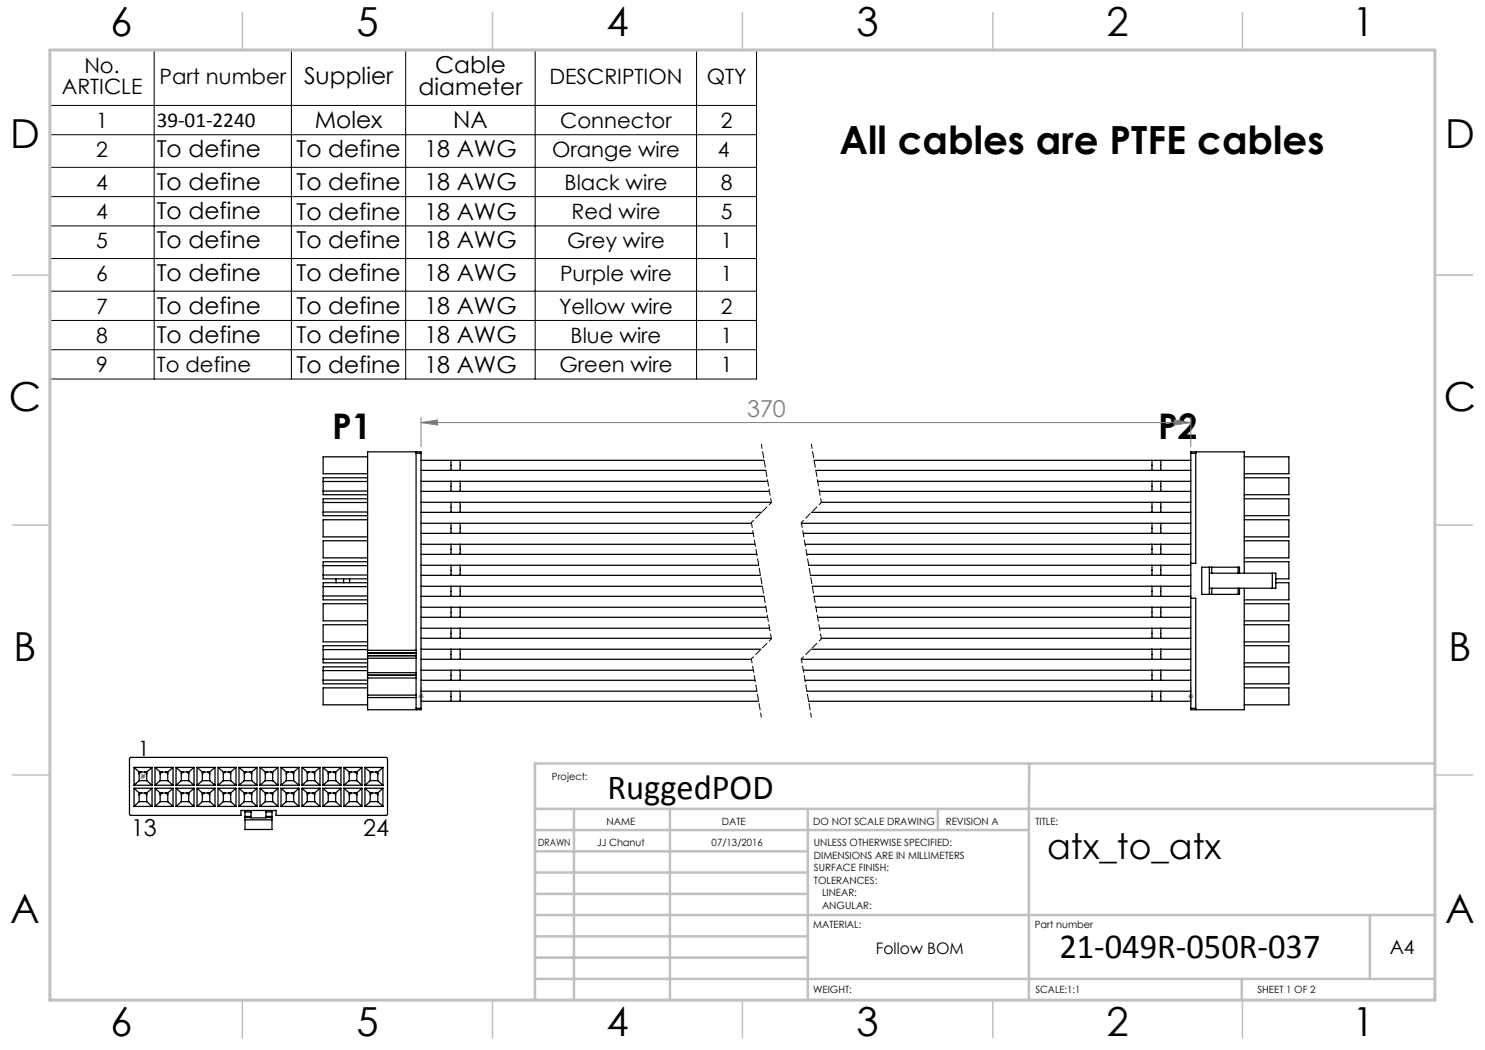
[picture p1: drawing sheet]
<svg xmlns="http://www.w3.org/2000/svg" width="297mm" height="210mm" viewBox="0 0 297 210" stroke-linecap="round" stroke-linejoin="round" font-family="sans-serif">
<g fill="none" stroke="#808080" stroke-width=".2">
<path d="M84.2 84.5l3.3-.5v1zM84.2 83.5v5.9M84.2 84.5h154M234.8 84l3.4 .5-3.4 .5zM238.2 83.5v5.9M83.7 139.3h1M83.9 138.9l.7 .7M84.2 138.8v1M84.6 138.9l-.7 .7M237.7 139.3h1M237.8 138.9l.7 .7M238.2 138.8v1"/>
<path d="M238.5 138.9l-.7 .7M28.1 155.2h1M28.3 154.9l.7 .7M28.6 154.8v1M29 154.9l-.7 .7"/>
</g>
<g fill="none" stroke="#000" stroke-width=".2">
<path d="M9.9 10h141.4v65.8h-141.4zM30.8 10v65.8M58.3 10v65.8M81.1 10v65.8M107 10v65.8M139.3 10v65.8M9.9 26.9h141.4M9.9 33.5h141.4M9.9 39.3h141.4M9.9 21.1h141.4M9.9 45.2h141.4M9.9 51.7h141.4"/>
<path d="M9.9 58.2h141.4M9.9 64.1h141.4M9.9 69.9h141.4"/>
</g>
<path d="M152.3 88.9l2 11.6M162.3 88.9l2 11.6M150.3 131.8l2 11.6M160.3 131.8l2 11.6" fill="none" stroke="#000" stroke-width=".2" stroke-dasharray="1.3 .6" stroke-dashoffset=".4"/>
<path d="M154.3 100.5l-4 4M164.3 100.5l-4 4M154.3 127.8l-4 4M164.3 127.8l-4 4" fill="none" stroke="#000" stroke-width=".2" stroke-dasharray="1.3 .6" stroke-dashoffset=".7"/>
<path d="M150.3 104.5l4 23.3M160.3 104.5l4 23.3" fill="none" stroke="#000" stroke-width=".2" stroke-dasharray="1.3 .6" stroke-dashoffset=".3"/>
<path d="M84.2 141v-3.6M238.2 141v-3.6" fill="none" stroke="#808080" stroke-width=".2" stroke-dasharray="30.5 1.3 1.3 1.3"/>
<path d="M287 55h7.5M287 144.8v55.2h-187.2" fill="none" stroke="#c0c0c0" stroke-width=".2"/>
<g fill="none" stroke="#c0c0c0" stroke-width=".5">
<path d="M205.8 152.7v47.3M287 152.7h-180v47.3M107 161.8h180M107 178.8h54.6M107 174.5h54.6M107 170.3h54.6M107 166h98.8M114.8 161.8v38.2M134 161.8v38.2M161.6 161.8v38.2M187.6 161.8v4.2M107 195.8h180"/>
<path d="M107 191.5h54.6M107 187.3h54.6M107 183h180M248.4 195.8v4.2M274 183v12.8"/>
</g>
<g fill="none" stroke="#c0c0c0" stroke-width=".3">
<path d="M48.5 2.5v7.5M98.5 2.5v7.5M148.5 2.5v7.5M198.6 2.5v7.5M248.5 2.5v7.5M2.5 55h7.5M287 55h7.5M2.5 105h7.5M287 105h7.5M2.5 155h7.5M287 155h7.5M48.5 200v7.5"/>
<path d="M98.5 200v7.5M148.5 200v7.5M198.6 200v7.5M248.5 200v7.5"/>
</g>
<path d="M10 10h277v190h-277z" fill="none" stroke="#c0c0c0" stroke-width=".6"/>
<path d="M26.8 157l3.6-3.5" fill="none" stroke="#808080" stroke-width=".2" stroke-dasharray="30.5 1.3 1.3 1.3" stroke-dashoffset="29.9"/>
<path d="M84.2 84.5l3.3-.5v1zM234.8 84l3.4 .5-3.4 .5z" fill="#808080"/>
<g fill="none" stroke="#000" stroke-width=".25">
<path d="M64.6 96.3h8.9M64.6 98.2h8.9M73.5 99.8h-8.9v3.3h8.9M73.5 95.6h-8.9v3.3h8.9M73.5 91.4h-8.9v3.3h8.9M83.2 90.4v.3M83.2 90.7h1M83.2 90.7v51M84.2 90.7v-.3h-10.7v39.7M84.2 94.1h6M84.2 92.1h6M84.2 98.3h6"/>
<path d="M84.2 96.3h6M84.2 90.7v51M90.2 92.1h1.8M90.2 94.1h1.8M90.2 96.3h1.8M90.2 98.3h1.8M90.2 92.1v2M90.2 96.3v2M92 92.1v2M92 96.3v2M92 94.1h61.1M92 92.1h60.8"/>
<path d="M92 98.3h61.9M92 96.3h61.5M162.8 92.1h67.6M163.2 94.1h67.2M163.5 96.3h66.9M163.9 98.3h66.5M230.4 94.1h1.8M230.4 92.1h1.8M230.4 98.3h1.8M230.4 96.3h1.8M230.4 92.1v2M230.4 96.3v2"/>
<path d="M232.2 92.1v2M232.2 96.3v2M232.2 94.1h6M232.2 92.1h6M232.2 98.3h6M232.2 96.3h6M238.2 90.7v-.3h10.6v24.2M238.2 90.7v51M238.2 90.7h.9M239.1 90.4v.3M239.1 90.7v22h-.9M248.8 91.4h9v3.3h-9"/>
<path d="M248.8 95.6h9v3.3h-9M248.8 99.8h9v3.3h-9M64.6 100.5h8.9M64.6 102.4h8.9M64.6 113.1h8.9M64.6 115h8.9M64.6 117.3h8.9M64.6 119.2h8.9M67.2 115.8v.7M68.7 115.8v.7M69.9 115.8v.7M73.5 108.2h-8.9v3.4h8.9"/>
<path d="M73.5 116.5h-8.9v3.5h8.9M73.5 104h-8.9v3.4h8.9M73.5 112.4h-8.9v3.4h8.9M84.2 102.5h6M84.2 100.5h6M84.2 106.7h6M84.2 104.7h6M84.2 110.9h6M84.2 108.9h6M84.2 115.1h6M84.2 113.1h6M84.2 119.3h6"/>
<path d="M84.2 117.3h6M90.2 100.5h1.8M90.2 102.5h1.8M90.2 104.7h1.8M90.2 106.7h1.8M90.2 108.9h1.8M90.2 110.9h1.8M90.2 113.1h1.8M90.2 115.1h1.8M90.2 117.3h1.8M90.2 119.3h1.8M90.2 100.5v2"/>
<path d="M90.2 104.7v2M90.2 108.9v2M90.2 113.1v2M90.2 117.3v2M92 100.5v2M92 104.7v2M92 108.9v2M92 113.1v2M92 117.3v2M92 102.5h60.3M92 100.5h62.2M92 106.7h58.6"/>
<path d="M92 104.7h58.3M92 110.9h59.3M92 108.9h59M92 115.1h60.1M92 113.1h59.7M92 119.3h60.8M92 117.3h60.4M160.3 104.7h70.1M160.6 106.7h69.8M161 108.9h69.4M161.4 110.9h69M161.7 113.1h68.7"/>
<path d="M162.1 115.1h68.3M162.3 102.5h68.1M162.5 117.3h67.9M162.8 119.3h67.6M164.3 100.5h66.1M230.4 102.5h1.8M230.4 100.5h1.8M230.4 106.7h1.8M230.4 104.7h1.8M230.4 110.9h1.8M230.4 108.9h1.8M230.4 115.1h1.8"/>
<path d="M230.4 113.1h1.8M230.4 119.3h1.8M230.4 117.3h1.8M230.4 100.5v2M230.4 104.7v2M230.4 108.9v2M230.4 113.1v2M230.4 117.3v2M232.2 100.5v2M232.2 104.7v2M232.2 108.9v2M232.2 113.1v2"/>
<path d="M232.2 117.3v2M232.2 102.5h6M232.2 100.5h6M232.2 106.7h6M232.2 104.7h6M232.2 110.9h6M232.2 108.9h6M232.2 115.1h6M232.2 113.1h6M232.2 119.3h6M232.2 117.3h6M238.2 119.7h.9v22"/>
<path d="M241.9 113.4v5.5M241.9 114.6h13.3v3h-13.3M242.4 113.4v1.2M242.4 117.6v1.3M247.6 113.4h.3v1.2M247.6 113.4h-7.3v5.5h7.3M247.6 113.4v1.2M247.6 117.6v1.3M247.9 117.6v1.3h-.3M248.8 117.6v24.3h-10.6v-.2M248.8 104h9v3.4h-9M248.8 108.2h9v3.4h-9"/>
<path d="M248.8 112.4h9v3.4h-2.6M254.5 114.6v3M255.2 116.5h2.6v3.5h-9M64.6 129.9h8.9M64.6 131.8h8.9M64.6 134.1h8.9M64.6 136h8.9M73.5 139.5v2.4h10.7v-.2M73.5 130.1v.5M73.5 130.6v.5M73.5 131.2v.4M73.5 134.5v.5"/>
<path d="M73.5 135.1v.5M73.5 139v.5M73.5 137.6h-8.9v3.4h8.9M73.5 133.4h-8.9v3.4h8.9M73.5 129.1h-8.9v3.5h8.9M73.5 120.7h-8.9v3.5h8.9M73.5 124.9h-8.9v3.5h8.9M73.5 130.6h9.7M73.5 130.1h9.7M73.5 131.1h9.7M73.5 131.6h9.7M73.5 131.2h9.7"/>
<path d="M73.5 135h9.7M73.5 134.5h9.7M73.5 135.6h9.7M73.5 139.5h9.7M73.5 139h9.7M73.5 130.6h.1M73.5 131.1v.1M73.5 131.6v2.9M73.5 135v.1M73.5 135.6v3.4M84.2 123.5h6M84.2 121.5h6"/>
<path d="M84.2 127.7h6M84.2 125.7h6M84.2 131.9h6M84.2 129.8h6M84.2 136.1h6M84.2 134h6M84.2 138.2h6M90.2 121.5h1.8M90.2 123.5h1.8M90.2 125.7h1.8M90.2 127.7h1.8M90.2 129.8h1.8"/>
<path d="M90.2 131.9h1.8M90.2 134h1.8M90.2 136.1h1.8M90.2 138.2h1.8M90.2 121.5v2M90.2 125.7v2M90.2 129.8v2.1M90.2 134v2.1M90.2 138.2v2.1M92 121.5v2M92 125.7v2M92 129.8v2.1"/>
<path d="M92 134v2.1M92 138.2v2.1M92 123.5h61.5M92 121.5h61.2M92 127.7h62.2M92 125.7h61.9M92 131.9h58.3M92 129.8h60.2M92 136.1h59M92 134h58.6M92 138.2h59.4M160.3 131.9h70.1"/>
<path d="M160.7 134h69.7M161 136.1h69.4M161.4 138.2h69M162.2 129.8h68.2M163.2 121.5h67.2M163.5 123.5h66.9M163.9 125.7h66.5M164.2 127.7h66.2M230.4 123.5h1.8M230.4 121.5h1.8M230.4 127.7h1.8M230.4 125.7h1.8"/>
<path d="M230.4 131.9h1.8M230.4 129.8h1.8M230.4 136.1h1.8M230.4 134h1.8M230.4 138.2h1.8M230.4 121.5v2M230.4 125.7v2M230.4 129.8v2.1M230.4 134v2.1M230.4 138.2v2.1M232.2 121.5v2M232.2 125.7v2"/>
<path d="M232.2 129.8v2.1M232.2 134v2.1M232.2 138.2v2.1M232.2 123.5h6M232.2 121.5h6M232.2 127.7h6M232.2 125.7h6M232.2 131.9h6M232.2 129.8h6M232.2 136.1h6M232.2 134h6M232.2 138.2h6"/>
<path d="M248.8 120.7h9v3.5h-9M248.8 124.9h9v3.5h-9M248.8 129.1h9v3.5h-9M248.8 133.4h9v3.4h-9M248.8 137.6h9v3.4h-9M26.1 151.5h51.1l.3 .2v11.1l-.2 .3h-22.1v-1h-7v1h-22.1l-.2-.3v-11.1zM26.8 153.5h3.6M26.8 153.5v3.5M26.8 157.6v3.7M26.8 153.5l1 .9M26.8 157h3.6M26.8 157.6h3.6"/>
<path d="M26.8 157.6l1 1M27.8 154.4h1.6M27.8 156.1l-1 .9M27.8 154.4v1.7M27.8 158.6v1.7M27.8 156.1h1.6M27.8 158.6h1.6M28.2 158.6l-.4 .4M28.2 154.4l-.4 .4M29 158.6l.4 .4M29 154.4l.4 .4M29.4 154.4v1.7"/>
<path d="M29.4 158.6v1.7M29.4 156.1l1 .9M30.4 153.5v3.5M30.4 157.6v3.7M30.4 153.5l-1 .9M30.4 157.6l-1 1M31 153.5h3.6M31 153.5v3.5M31 157.6v3.7M31 157h3.6M31 157.6h3.6M31 153.5l1 .9"/>
<path d="M31 157.6l1 1M32 154.4h1.5M32 156.1l-1 .9M32 154.4v1.7M32 158.6v1.7M32 156.1h1.5M32 158.6h1.5M32.4 158.6l-.4 .4M32.4 154.4l-.4 .4M33.2 158.6l.3 .4M33.2 154.4l.3 .4M33.5 154.4v1.7"/>
<path d="M33.5 158.6v1.7M33.5 156.1l1.1 .9M34.6 153.5v3.5M34.6 157.6v3.7M34.6 153.5l-1.1 .9M34.6 157.6l-1.1 1M35.2 153.5h3.6M35.2 153.5v3.5M35.2 157.6v3.7M35.2 153.5l1.1 .9M35.2 157h3.6M35.2 157.6h3.6"/>
<path d="M35.2 157.6l1.1 1M36.3 154.4h1.4M36.3 156.1l-1.1 .9M36.3 154.4v1.7M36.3 158.6v1.7M36.3 156.1h1.4M36.3 158.6h1.4M36.6 158.6l-.3 .4M36.6 154.4l-.3 .4M37.4 158.6l.3 .4M37.4 154.4l.3 .4M37.7 154.4v1.7"/>
<path d="M37.7 158.6v1.7M37.7 156.1l1.1 .9M38.8 153.5l-1.1 .9M38.8 153.5v3.5M38.8 157.6v3.7M38.8 157.6l-1.1 1M39.4 153.5h3.6M39.4 157h3.6M39.4 153.5v3.5M39.4 157.6v3.7M39.4 157.6h3.6M39.4 153.5l1.1 .9"/>
<path d="M39.4 157.6l1.1 1M40.5 154.4h1.4M40.5 156.1l-1.1 .9M40.5 154.4v1.7M40.5 158.6v1.7M40.5 156.1h1.4M40.5 158.6h1.4M40.8 154.4l-.3 .4M40.8 158.6l-.3 .4M41.6 158.6l.3 .4M41.6 154.4l.3 .4M41.9 156.1l1.1 .9"/>
<path d="M41.9 154.4v1.7M41.9 158.6v1.7M43 153.5v3.5M43 157.6v3.7M43 153.5l-1.1 .9M43 157.6l-1.1 1M43.6 153.5h3.6M43.6 153.5v3.5M43.6 157.6v3.7M43.6 153.5l1.1 .9M43.6 157h3.6M43.6 157.6h3.6"/>
<path d="M43.6 157.6l1.1 1M44.7 154.4h1.4M44.7 156.1l-1.1 .9M44.7 154.4v1.7M44.7 158.6v1.7M44.7 156.1h1.4M44.7 158.6h1.4M45 154.4l-.3 .4M45 158.6l-.3 .4M45.8 158.6l.3 .4M45.8 154.4l.3 .4M46.1 156.1l1.1 .9"/>
<path d="M46.1 154.4v1.7M46.1 158.6v1.7M47.2 153.5l-1.1 .9M47.2 153.5v3.5M47.2 157.6v3.7M47.2 157.6l-1.1 1M47.8 153.5h3.6M47.8 153.5v3.5M47.8 157.6v3.7M47.8 153.5l1.1 .9M47.8 157h3.6M47.8 157.6h3.6"/>
<path d="M47.8 157.6l1.1 1M48.9 154.4h1.4M48.9 156.1l-1.1 .9M48.9 154.4v1.7M48.9 158.6v1.7M48.9 156.1h1.4M48.9 158.6h1.4M49.2 158.6l-.3 .4M49.2 154.4l-.3 .4M50 154.4l.3 .4M50 158.6l.3 .4M50.3 156.1l1.1 .9"/>
<path d="M50.3 154.4v1.7M50.3 158.6v1.7M51.4 153.5l-1.1 .9M51.4 153.5v3.5M51.4 157.6v3.7M51.4 157.6l-1.1 1M52 153.5h3.6M52 157h3.6M52 153.5v3.5M52 157.6v3.7M52 157.6h3.6M52 153.5l1.1 .9"/>
<path d="M52 157.6l1.1 1M53.1 154.4h1.4M53.1 156.1h1.4M53.1 156.1l-1.1 .9M53.1 154.4v1.7M53.1 158.6v1.7M53.1 158.6h1.4M53.4 154.4l-.3 .4M53.4 158.6l-.3 .4M54.2 158.6l.3 .4M54.2 154.4l.3 .4M54.5 156.1l1.1 .9"/>
<path d="M54.5 154.4v1.7M54.5 158.6v1.7M55.6 153.5v3.5M55.6 157.6v3.7M55.6 153.5l-1.1 .9M55.6 157.6l-1.1 1M56.2 153.5v3.5M56.2 157.6v3.7M56.2 153.5l1.1 .9M56.2 153.5h3.6M56.2 157h3.6M56.2 157.6h3.6"/>
<path d="M56.2 157.6l1.1 1M57.3 156.1l-1.1 .9M57.3 154.4v1.7M57.3 158.6v1.7M57.3 154.4h1.4M57.3 156.1h1.4M57.3 158.6h1.4M57.6 158.6l-.3 .4M57.6 154.4l-.3 .4M58.4 158.6l.3 .4M58.4 154.4l.3 .4M58.7 156.1l1.1 .9"/>
<path d="M58.7 154.4v1.7M58.7 158.6v1.7M59.8 153.5l-1.1 .9M59.8 153.5v3.5M59.8 157.6v3.7M59.8 157.6l-1.1 1M60.4 153.5h3.6M60.4 157h3.6M60.4 153.5v3.5M60.4 157.6v3.7M60.4 157.6h3.6M60.4 153.5l1.1 .9"/>
<path d="M60.4 157.6l1.1 1M61.5 154.4h1.4M61.5 156.1l-1.1 .9M61.5 154.4v1.7M61.5 158.6v1.7M61.5 156.1h1.4M61.5 158.6h1.4M61.8 158.6l-.3 .4M61.8 154.4l-.3 .4M62.6 158.6l.3 .4M62.6 154.4l.3 .4M62.9 156.1l1.1 .9"/>
<path d="M62.9 154.4v1.7M62.9 158.6v1.7M64 153.5v3.5M64 157.6v3.7M64 153.5l-1.1 .9M64 157.6l-1.1 1M64.6 153.5h3.6M64.6 153.5v3.5M64.6 157.6v3.7M64.6 153.5l1.1 .9M64.6 157h3.6M64.6 157.6h3.6"/>
<path d="M64.6 157.6l1.1 1M65.7 154.4h1.4M65.7 156.1l-1.1 .9M65.7 154.4v1.7M65.7 158.6v1.7M65.7 156.1h1.4M65.7 158.6h1.4M66 158.6l-.3 .4M66 154.4l-.3 .4M66.8 158.6l.3 .4M66.8 154.4l.3 .4M67.1 156.1l1.1 .9"/>
<path d="M67.1 154.4v1.7M67.1 158.6v1.7M68.2 153.5l-1.1 .9M68.2 153.5v3.5M68.2 157.6v3.7M68.2 157.6l-1.1 1M68.8 153.5h3.6M68.8 153.5v3.5M68.8 157.6v3.7M68.8 153.5l1.1 .9M68.8 157h3.6M68.8 157.6h3.6"/>
<path d="M68.8 157.6l1.1 1M69.9 154.4h1.5M69.9 156.1l-1.1 .9M69.9 154.4v1.7M69.9 158.6v1.7M69.9 156.1h1.5M69.9 158.6h1.5M70.2 158.6l-.3 .4M70.2 154.4l-.3 .4M71 158.6l.4 .4M71 154.4l.4 .4M71.4 156.1l1 .9"/>
<path d="M71.4 154.4v1.7M71.4 158.6v1.7M72.4 153.5v3.5M72.4 157.6v3.7M72.4 153.5l-1 .9M72.4 157.6l-1 1M73 153.5h3.6M73 157h3.6M73 153.5v3.5M73 157.6v3.7M73 157.6h3.6M73 153.5l1 .9"/>
<path d="M73 157.6l1 1M74 154.4h1.6M74 156.1l-1 .9M74 154.4v1.7M74 158.6v1.7M74 156.1h1.6M74 158.6h1.6M74.4 158.6l-.4 .4M74.4 154.4l-.4 .4M75.2 158.6l.4 .4M75.2 154.4l.4 .4M75.6 156.1l1 .9"/>
<path d="M75.6 154.4v1.7M75.6 158.6v1.7M76.6 153.5v3.5M76.6 157.6v3.7M76.6 153.5l-1 .9M76.6 157.6l-1 1M83.2 141.7v.2M83.2 141.7h1M84.2 140.3h6M90.2 140.3h1.8M92 140.3h59.7M161.7 140.3h68.7"/>
<path d="M230.4 140.3h1.8M232.2 140.3h6M238.2 141.7h.9M239.1 141.7v.2M26.8 161.3h3.6M27.8 160.3l-1 1M27.8 160.3h1.6M29.4 160.3l1 1M31 161.3h3.6M32 160.3h1.5M32 160.3l-1 1M33.5 160.3l1.1 1"/>
<path d="M35.2 161.3h3.6M36.3 160.3h1.4M36.3 160.3l-1.1 1M37.7 160.3l1.1 1M39.4 161.3h3.6M40.5 160.3h1.4M40.5 160.3l-1.1 1M41.9 160.3l1.1 1M43.6 161.3h3.6M44.7 160.3h1.4M44.7 160.3l-1.1 1M46.1 160.3l1.1 1"/>
<path d="M47.8 161.3h3.6M48.9 160.3h1.4M48.9 160.3l-1.1 1M49 162.1v.3M49 163.3v.2M49 163.5v2.4h5.4v-2.4M49 164h5.4M49 162.4v.9M49 163.5h1.2M49 162.4h1.2M49 163.3h1.2M50.2 162.1v.3"/>
<path d="M50.2 163.3v.2M50.2 162.4v.9M50.2 163.5h3M50.3 160.3l1.1 1M52 161.3h3.6M53.1 160.3h1.4M53.1 160.3l-1.1 1M53.2 162.1v.3M53.2 163.3v.2M53.2 163.5h1.2M53.2 162.4v.9M53.2 162.4h1.2"/>
<path d="M53.2 163.3h1.2M54.4 162.1v.3M54.4 163.3v.2M54.4 162.4v.9M54.5 160.3l1.1 1M56.2 161.3h3.6M57.3 160.3h1.4M57.3 160.3l-1.1 1M58.7 160.3l1.1 1M60.4 161.3h3.6M61.5 160.3h1.4M61.5 160.3l-1.1 1"/>
<path d="M62.9 160.3l1.1 1M64.6 161.3h3.6M65.7 160.3h1.4M65.7 160.3l-1.1 1M67.1 160.3l1.1 1M68.8 161.3h3.6M69.9 160.3h1.5M69.9 160.3l-1.1 1M71.4 160.3l1 1M73 161.3h3.6M74 160.3h1.6M74 160.3l-1 1"/>
<path d="M75.6 160.3l1 1"/>
</g>
<g font-size="8">
<text x="22.1" y="7.1">6</text>
<text x="71.3" y="7.2">5</text>
<text x="121.3" y="7.2">4</text>
<text x="171.3" y="7.2">3</text>
<text x="221.3" y="7.2">2</text>
<text x="270.5" y="7.2">1</text>
<text x="2" y="29.6">D</text>
<text x="289" y="29.7">D</text>
<text x="1.8" y="82.1">C</text>
<text x="288.8" y="82.1">C</text>
<text x="2.7" y="132.1">B</text>
<text x="289.7" y="132.2">B</text>
<text x="2" y="184.6">A</text>
<text x="289" y="184.7">A</text>
<text x="22.1" y="207.1">6</text>
<text x="71.3" y="207.2">5</text>
<text x="121.3" y="207.2">4</text>
<text x="171.3" y="207.2">3</text>
<text x="221.3" y="207.2">2</text>
<text x="270.5" y="207.2">1</text>
</g>
<text font-size="7.8" x="167.9" y="30.9">All cables are PTFE cables</text>
<g font-size="7.1">
<text x="66.4" y="87.7">P1</text>
<text x="231.6" y="87.7">P2</text>
<text x="121.5" y="159.8">RuggedPOD</text>
<text x="209.4" y="171.7">atx_to_atx</text>
<text x="211.9" y="191.6">21-049R-050R-037</text>
</g>
<g font-size="4.7">
<text x="60.8" y="16.8">Supplier</text>
<text x="87" y="14.5">Cable</text>
<text x="83.7" y="19.1">diameter</text>
<text x="62.9" y="25.7">Molex</text>
<text x="90.7" y="25.7">NA</text>
<text x="31.3" y="31.4">To define</text>
<text x="59.3" y="31.4">To define</text>
<text x="84.9" y="31.4">18 AWG</text>
<text x="31.3" y="38">To define</text>
<text x="59.3" y="38.1">To define</text>
<text x="84.9" y="38.1">18 AWG</text>
<text x="31.3" y="43.9">To define</text>
<text x="59.3" y="43.9">To define</text>
<text x="84.9" y="43.9">18 AWG</text>
<text x="31.3" y="49.7">To define</text>
<text x="59.3" y="49.7">To define</text>
<text x="84.9" y="49.7">18 AWG</text>
<text x="31.3" y="56.2">To define</text>
<text x="59.3" y="56.2">To define</text>
<text x="84.9" y="56.2">18 AWG</text>
<text x="31.3" y="62.8">To define</text>
<text x="59.3" y="62.8">To define</text>
<text x="84.9" y="62.8">18 AWG</text>
<text x="31.3" y="68.7">To define</text>
<text x="59.3" y="68.7">To define</text>
<text x="84.9" y="68.7">18 AWG</text>
<text x="59.3" y="74.6">To define</text>
<text x="84.9" y="74.6">18 AWG</text>
<text x="26.2" y="167.1">13</text>
<text x="72.6" y="167.1">24</text>
</g>
<text font-size="4.7" fill="#808080" x="149.4" y="83.5">370</text>
<g font-size="4.2">
<text x="16.9" y="14.6">No.</text>
<text x="31.9" y="16.7">Part number</text>
<text x="109.9" y="16.7">DESCRIPTION</text>
<text x="141.3" y="16.7">QTY</text>
<text x="12.3" y="18.9">ARTICLE</text>
<text x="19.2" y="25.6">1</text>
<text x="31.3" y="25.5">39-01-2240</text>
<text x="112" y="25.6">Connector</text>
<text x="144.2" y="25.6">2</text>
<text x="19.2" y="31.4">2</text>
<text x="110.4" y="31.4">Orange wire</text>
<text x="143.6" y="31.4">4</text>
<text x="19.2" y="38">4</text>
<text x="112.9" y="38">Black wire</text>
<text x="144.2" y="38">8</text>
<text x="19.2" y="43.8">4</text>
<text x="114.3" y="43.8">Red wire</text>
<text x="144.2" y="43.8">5</text>
<text x="19.2" y="49.6">5</text>
<text x="113.4" y="49.6">Grey wire</text>
<text x="144.2" y="49.6">1</text>
<text x="19.2" y="56.2">6</text>
<text x="112" y="56.2">Purple wire</text>
<text x="144.2" y="56.2">1</text>
<text x="19.2" y="62.7">7</text>
<text x="111.8" y="62.7">Yellow wire</text>
<text x="144.2" y="62.7">2</text>
<text x="19.2" y="68.6">8</text>
<text x="114.1" y="68.6">Blue wire</text>
<text x="144.2" y="68.6">1</text>
<text x="19.2" y="74.5">9</text>
<text x="31.3" y="74.5">To define</text>
<text x="111.9" y="74.5">Green wire</text>
<text x="144.2" y="74.5">1</text>
<text x="27.6" y="151.2">1</text>
</g>
<text font-size="3.9" x="277.9" y="190.9">A4</text>
<text font-size="3.2" x="175.2" y="190.9">Follow BOM</text>
<g font-size="2">
<text x="110.4" y="156">Project:</text>
<text x="121.3" y="165">NAME</text>
<text x="144.4" y="165">DATE</text>
<text x="162.6" y="164.9">DO NOT SCALE DRAWING</text>
<text x="189.2" y="164.9">REVISION A</text>
<text x="207.1" y="164.9">TITLE:</text>
<text x="107.6" y="169.1">DRAWN</text>
<text x="119.4" y="169.1">JJ Chanut</text>
<text x="142.3" y="169.1">07/13/2016</text>
<text x="162.8" y="169.2">UNLESS OTHERWISE SPECIFIED:</text>
<text x="162.8" y="171.7">DIMENSIONS ARE IN MILLIMETERS</text>
<text x="162.8" y="174.2">SURFACE FINISH:</text>
<text x="162.8" y="176.7">TOLERANCES:</text>
<text x="164.4" y="179.2">LINEAR:</text>
<text x="162.6" y="185.5">MATERIAL:</text>
<text x="164.4" y="181.7">ANGULAR:</text>
<text x="207" y="185.5">Part number</text>
<text x="162.6" y="198.5">WEIGHT:</text>
<text x="207.1" y="198.6">SCALE:1:1</text>
<text x="251.5" y="198.6">SHEET 1 OF 2</text>
</g>
</svg>
